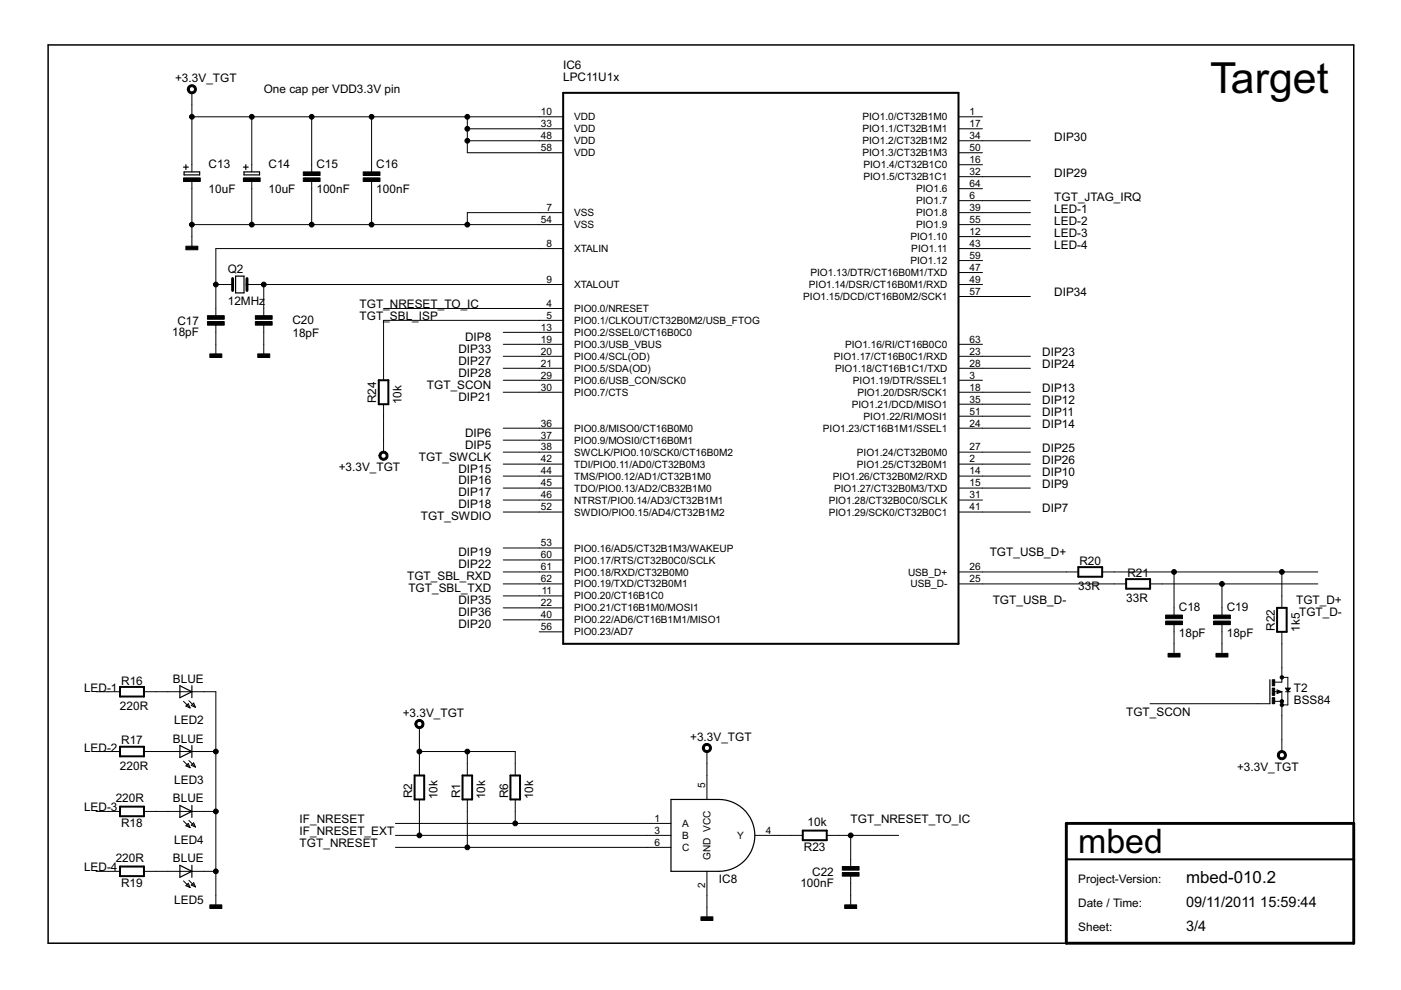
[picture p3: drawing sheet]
<svg xmlns="http://www.w3.org/2000/svg" width="297mm" height="210mm" viewBox="0 0 297 210" stroke-linecap="round" stroke-linejoin="round" font-family="sans-serif">
<path d="M10.2 9.5h276.8zM287 9.5v165.1zM10.2 9.5v190.5zM10.2 200h215.9z" fill="#000" stroke="#000" stroke-width=".32"/>
<path d="M49.3 59.1v1.2zM52.4 59.1v1.2zM49.3 60.3v1.3zM52.4 60.3v1.3zM226.1 174.6h60.9zM287 174.6v7.6zM226.1 182.2v17.8zM226.1 174.6v7.6zM287 182.2v17.8zM226.1 200h60.9z" fill="#000" stroke="#000" stroke-width=".61"/>
<g fill="#000" stroke="#000" stroke-width=".42">
<path d="M119.4 19.7v116.8zM119.4 19.7h83.8zM80.3 80.6v5.1zM80.3 80.6h2zM82.3 80.6v5.1zM80.3 85.7h2zM119.4 136.5h83.8zM203.2 19.7v116.8zM228.6 120.2h5.1zM228.6 120.2v2.1zM233.7 120.2v2.1zM228.6 122.3h5.1z"/>
<path d="M238.8 122.8h5zM238.8 122.8v2zM243.8 122.8v2zM238.8 124.8h5zM270.8 128.9v5.1zM270.8 128.9h2zM272.8 128.9v5.1zM270.8 134h2zM25.4 145.6h5.1zM25.4 145.6v2.1zM25.4 158.3h5.1zM30.5 145.6v2.1z"/>
<path d="M25.4 147.7h5.1zM30.5 158.3v2.1zM25.4 158.3v2.1zM25.4 171v2.1zM25.4 171h5.1zM25.4 160.4h5.1zM25.4 173.1h5.1zM30.5 171v2.1zM87.9 164.4v5.1zM87.9 164.4h2zM89.9 164.4v5.1zM87.9 169.5h2z"/>
<path d="M98.1 164.4v5.1zM98.1 164.4h2zM100.1 164.4v5.1zM98.1 169.5h2zM108.2 164.4v5.1zM108.2 164.4h2.1zM110.3 164.4v5.1zM108.2 169.5h2.1zM170.2 176.1v2zM170.2 176.1h5.1zM170.2 178.1h5.1zM175.3 176.1v2z"/>
<path d="M25.4 183.7v2.1zM25.4 183.7h5.1zM25.4 185.8h5.1zM30.5 183.7v2.1zM226.1 182.2h60.9z"/>
</g>
<g fill="#000" stroke="#000" stroke-width=".21">
<path d="M40.7 34.9v1.5zM40.7 38.5v1.5zM40.7 19.7v2.5zM40.7 22.2v2.6zM40.7 24.8v10.1zM53.4 34.9v1.5zM53.4 38.5v1.5zM40.7 24.8h12.7zM53.4 24.8v10.1zM66.1 34.9v1.5zM66.1 38.5v1.5zM53.4 24.8h12.7z"/>
<path d="M66.1 24.8v10.1zM78.8 34.9v1.5zM78.8 38.5v1.5zM66.1 24.8h12.7zM78.8 24.8v10.1zM78.8 24.8h20.3zM99.1 24.8v2.5zM99.1 27.3v2.5zM99.1 29.8v2.6zM99.1 32.4h15.2zM99.1 27.3h15.2zM114.3 29.8h5.1z"/>
<path d="M114.3 24.8h5.1zM114.3 32.4h5.1zM114.3 27.3h5.1zM99.1 29.8h15.2zM99.1 24.8h15.2zM203.2 37.5h5.1zM203.2 34.9h5.1zM203.2 32.4h5.1zM203.2 29.8h5.1zM203.2 27.3h5.1zM203.2 24.8h5.1zM208.3 37.5h10.2z"/>
<path d="M208.3 29.8h10.2zM40.7 50.2v2.5zM40.7 47.6v2.6zM40.7 40v7.6zM45.8 52.7v7.6zM40.7 47.6h12.7zM53.4 40v7.6zM53.4 47.6h12.7zM66.1 40v7.6zM66.1 47.6h12.7zM78.8 40v7.6zM78.8 47.6h20.3z"/>
<path d="M99.1 45.1v2.5zM99.1 47.6h15.2zM114.3 52.7h5.1zM114.3 45.1h5.1zM114.3 47.6h5.1zM99.1 45.1h15.2zM45.8 52.7h68.5zM203.2 40h5.1zM203.2 57.8h5.1zM203.2 55.2h5.1zM203.2 52.7h5.1zM203.2 50.2h5.1z"/>
<path d="M203.2 47.6h5.1zM203.2 45.1h5.1zM203.2 42.5h5.1zM208.3 45.1h10.2zM208.3 47.6h10.2zM208.3 50.2h10.2zM208.3 52.7h10.2zM208.3 42.5h10.2zM45.8 68.9v1.6zM45.8 65.4v1.5zM45.8 73v2.5zM45.8 70.5v2.5z"/>
<path d="M45.8 60.3v5.1zM48.3 60.3h1zM45.8 60.3h2.5zM52.4 60.3h1zM55.9 68.9v1.6zM55.9 65.4v1.5zM55.9 73v2.5zM55.9 70.5v2.5zM55.9 60.3v5.1zM53.4 60.3h2.5zM81.3 78.1v2.5zM81.3 67.9v10.2z"/>
<path d="M114.3 60.3h5.1zM114.3 65.4h5.1zM114.3 67.9h5.1zM114.3 70.5h5.1zM114.3 73h5.1zM114.3 75.5h5.1zM114.3 78.1h5.1zM106.7 70.5h7.6zM106.7 75.5h7.6zM106.7 78.1h7.6zM81.3 67.9h33zM106.7 73h7.6z"/>
<path d="M55.9 60.3h58.4zM81.3 65.4h33zM203.2 78.1h5.1zM203.2 75.5h5.1zM203.2 73h5.1zM203.2 60.3h5.1zM203.2 62.9h5.1zM208.3 75.5h10.2zM208.3 78.1h10.2zM208.3 62.9h10.2zM81.3 85.7v2.5zM81.3 93.3v2.6z"/>
<path d="M81.3 88.2v5.1zM114.3 80.6h5.1zM114.3 83.2h5.1zM114.3 90.8h5.1zM114.3 93.3h5.1zM114.3 95.9h5.1zM114.3 98.4h5.1zM106.7 93.3h7.6zM106.7 90.8h7.6zM106.7 98.4h7.6zM106.7 83.2h7.6zM106.7 80.6h7.6z"/>
<path d="M106.7 95.9h7.6zM203.2 95.9h5.1zM203.2 90.8h5.1zM203.2 88.2h5.1zM203.2 85.7h5.1zM203.2 83.2h5.1zM203.2 80.6h5.1zM203.2 98.4h5.1zM208.3 83.2h10.2zM208.3 90.8h10.2zM208.3 95.9h10.2zM208.3 88.2h10.2z"/>
<path d="M208.3 85.7h10.2zM208.3 98.4h10.2zM114.3 100.9h5.1zM114.3 103.5h5.1zM114.3 106h5.1zM114.3 108.6h5.1zM114.3 116.2h5.1zM114.3 118.7h5.1zM106.7 100.9h7.6zM106.7 103.5h7.6zM106.7 106h7.6zM106.7 116.2h7.6z"/>
<path d="M106.7 118.7h7.6zM106.7 108.6h7.6zM203.2 108.6h5.1zM203.2 106h5.1zM203.2 103.5h5.1zM203.2 100.9h5.1zM208.3 108.6h10.2zM208.3 103.5h10.2zM208.3 100.9h10.2zM114.3 121.3h5.1zM114.3 123.8h5.1zM114.3 126.3h5.1z"/>
<path d="M114.3 128.9h5.1zM114.3 131.4h5.1zM114.3 134h5.1zM106.7 131.4h7.6zM106.7 121.3h7.6zM106.7 123.8h7.6zM106.7 126.3h7.6zM106.7 128.9h7.6zM203.2 121.3h5.1zM203.2 123.8h5.1zM208.3 121.3h17.8zM226.1 121.3h2.5z"/>
<path d="M233.7 121.3h2.5zM236.2 123.8h2.6zM208.3 123.8h27.9zM236.2 121.3h12.7zM243.8 123.8h2.6zM246.4 123.8h12.7zM248.9 136.5v2.5zM248.9 128.9v1.5zM248.9 132.4v1.6zM248.9 134v2.5zM248.9 121.3h22.9zM248.9 121.3v7.6z"/>
<path d="M259.1 136.5v2.5zM259.1 128.9v1.5zM259.1 132.4v1.6zM259.1 134v2.5zM259.1 123.8h20.3zM259.1 123.8v5.1zM271.8 134v2.5zM271.8 126.3v2.6zM271.8 136.5v5.1zM271.8 121.3h7.6zM271.8 121.3v5zM22.9 146.7h2.5z"/>
<path d="M22.9 159.3h2.5zM20.4 146.7h2.5zM20.4 159.3h2.5zM30.5 146.7h2.6zM30.5 159.3h2.6zM33.1 146.7h2.5zM35.6 146.7h2.5zM35.6 159.3h2.5zM33.1 159.3h2.5zM38.1 146.7h2.6zM38.1 159.3h2.6zM38.9 148.7l1.4 1.4z"/>
<path d="M39.4 149.7l.9 .4zM39.4 149.7l.5-.5zM40 148.6l1.4 1.4zM39.9 149.2l.4 .9zM40.6 149.6l.8 .4zM41.1 149.1l-.5 .5zM41.1 149.1l.3 .9zM40.7 146.7h2.5zM40.7 159.3h2.5zM43.2 146.7h2.6zM45.8 146.7v12.6zM45.8 159.3v12.7z"/>
<path d="M43.2 159.3h2.6zM88.9 154.3v2.5zM88.9 159.3h10.2zM88.9 156.8v2.5zM99.1 159.3v2.6zM99.1 159.3h10.1zM109.2 159.3v2.6zM266.7 149.2h2.5zM243.8 149.2h22.9zM270.3 146.7h1zM270.3 144.6h1.5zM270.3 148.7h1.5z"/>
<path d="M270.8 146.3v.7zM270.8 146.3l1 .4zM271.3 146.7h.1zM271.4 146.7h.4zM271.8 141.6v2.5zM271.8 149.2v2.5zM270.8 147l1-.3zM271.8 146.7v2zM271.8 148.7v.8zM271.8 143.6h1.2zM271.8 144.1v.5zM271.8 156.8v2.5z"/>
<path d="M271.8 151.7v5.1zM272.5 145.9h1.1zM272.5 146.7h1.1zM273 143.6v2.8zM273 146.4v.3zM273 146.7v2.8zM271.8 149.5h1.2zM272.5 145.9l.5 .8zM273.6 145.9l-.6 .8zM22.9 172h2.5zM20.4 172h2.5zM30.5 172h2.6z"/>
<path d="M35.6 172h2.5zM33.1 172h2.5zM38.1 172h2.6zM38.9 161.4l1.4 1.4zM38.9 174.1l1.4 1.4zM39.4 162.4l.9 .4zM39.4 175.1l.9 .4zM39.9 161.9l-.5 .5zM39.9 174.6l-.5 .5zM40 161.2l1.4 1.4zM40 173.9l1.4 1.4zM39.9 161.9l.4 .9z"/>
<path d="M39.9 174.6l.4 .9zM40.6 162.3l.8 .3zM40.6 175l.8 .3zM41.1 161.8l-.5 .5zM41.1 174.5l-.5 .5zM41.1 161.8l.3 .8zM41.1 174.5l.3 .8zM40.7 172h2.5zM45.8 172v12.7zM43.2 172h2.6zM88.9 169.5v2.5zM88.9 161.9v2.5z"/>
<path d="M88.9 159.3v2.6zM83.8 177.1h5.1zM88.9 172v5.1zM99.1 169.5v2.5zM99.1 161.9v2.5zM83.8 179.7h15.3zM99.1 172v7.7zM109.2 169.5v2.5zM109.2 161.9v2.5zM83.8 174.6h25.4zM109.2 172v2.6zM137.2 174.6h5.1z"/>
<path d="M137.2 177.1h5.1zM137.2 179.7h5.1zM88.9 177.1h48.3zM99.1 179.7h38.1zM109.2 174.6h28zM149.9 159.3v2.6zM149.9 164.4v5.1zM149.9 161.9v2.5zM160 177.1h5.1zM165.1 177.1h2.6zM167.7 177.1h2.5zM175.3 177.1h2.5z"/>
<path d="M177.8 177.1h2.6zM180.4 177.1h10.1zM180.4 177.1v5.1zM22.9 184.7h2.5zM20.4 184.7h2.5zM30.5 184.7h2.6zM35.6 184.7h2.5zM33.1 184.7h2.5zM38.1 184.7h2.6zM38.9 186.8l1.4 1.4zM39.4 187.8l.9 .4zM39.9 187.3l-.5 .5z"/>
<path d="M40 186.6l1.4 1.4zM39.9 187.3l.4 .9zM40.6 187.7l.8 .3zM41.1 187.2l-.5 .5zM41.1 187.2l.3 .8zM40.7 184.7h2.5zM45.8 189.8v2.6zM45.8 184.7v5.1zM43.2 184.7h2.6zM149.9 192.4v2.5zM149.9 184.7v5.1zM149.9 189.8v2.6z"/>
<path d="M180.4 189.8v2.6zM180.4 185.8v1.5zM180.4 182.2v1.5zM180.4 187.3v2.5z"/>
<path d="M39.9 18.3a.97 .97 0 0 1 1.6 .1 .97 .97 0 0 1-.5 1.5 .97 .97 0 0 1-1.3-1h.4a.56 .56 0 0 1 .8-.5 .56 .56 0 0 1 .2 .9 .56 .56 0 0 1-.9-.2l-.1-.2h-.4z" fill-rule="evenodd"/>
<path d="M80.6 96a.96 .96 0 0 1 1.5 .1 .96 .96 0 0 1-.5 1.5 .96 .96 0 0 1-1.3-1h.5a.56 .56 0 0 1 .7-.5 .56 .56 0 0 1 .2 .9 .56 .56 0 0 1-.9-.2v-.2h-.5z" fill-rule="evenodd"/>
<path d="M88.2 152.9a.96 .96 0 0 1 1.5 0 .96 .96 0 0 1-.5 1.5 .96 .96 0 0 1-1.2-.9h.4a.56 .56 0 0 1 .8-.5 .56 .56 0 0 1 .1 1 .56 .56 0 0 1-.9-.3v-.2h-.4z" fill-rule="evenodd"/>
<path d="M149.1 158a.97 .97 0 0 1 1.6 .1 .97 .97 0 0 1-.5 1.4 .97 .97 0 0 1-1.3-.9h.4a.56 .56 0 0 1 .8-.5 .56 .56 0 0 1 .1 .9 .56 .56 0 0 1-.8-.2l-.1-.2h-.4z" fill-rule="evenodd"/>
<path d="M271 159.5a.96 .96 0 0 1 1.6 0 .96 .96 0 0 1-.5 1.5 .96 .96 0 0 1-1.3-.9h.4a.56 .56 0 0 1 .8-.5 .56 .56 0 0 1 .1 1 .56 .56 0 0 1-.8-.3l-.1-.2h-.4z" fill-rule="evenodd"/>
<circle cx="40.7" cy="24.8" r=".51"/>
<circle cx="53.4" cy="24.8" r=".51"/>
<circle cx="66.1" cy="24.8" r=".51"/>
<circle cx="78.8" cy="24.8" r=".51"/>
<circle cx="99.1" cy="29.8" r=".51"/>
<circle cx="99.1" cy="24.8" r=".51"/>
<circle cx="99.1" cy="27.3" r=".51"/>
<circle cx="40.7" cy="47.6" r=".51"/>
<circle cx="53.4" cy="47.6" r=".51"/>
<circle cx="66.1" cy="47.6" r=".51"/>
<circle cx="78.8" cy="47.6" r=".51"/>
<circle cx="99.1" cy="47.6" r=".51"/>
<circle cx="45.8" cy="60.3" r=".51"/>
<circle cx="55.9" cy="60.3" r=".51"/>
<circle cx="248.9" cy="121.3" r=".51"/>
<circle cx="259.1" cy="123.8" r=".51"/>
<circle cx="271.8" cy="121.3" r=".51"/>
<circle cx="45.8" cy="159.3" r=".51"/>
<circle cx="88.9" cy="159.3" r=".51"/>
<circle cx="99.1" cy="159.3" r=".51"/>
<circle cx="271.8" cy="143.6" r=".36"/>
<circle cx="271.8" cy="148.7" r=".36"/>
<circle cx="271.8" cy="149.5" r=".36"/>
<circle cx="45.8" cy="172" r=".51"/>
<circle cx="88.9" cy="177.1" r=".51"/>
<circle cx="99.1" cy="179.7" r=".51"/>
<circle cx="109.2" cy="174.6" r=".51"/>
<circle cx="180.4" cy="177.1" r=".51"/>
<circle cx="45.8" cy="184.7" r=".51"/>
</g>
<g fill="#000" stroke="#000" stroke-width=".21">
<path d="M38.9 37.7h3.6v.8h-3.6zM51.6 37.7h3.6v.8h-3.6zM64.3 36.4h3.6v.8h-3.6zM64.3 37.7h3.6v.8h-3.6zM77 36.4h3.6v.8h-3.6zM77 37.7h3.6v.8h-3.6zM39.4 52.2h2.6v.8h-2.6zM44 68.2h3.5v.7h-3.5zM44 66.9h3.5v.8h-3.5zM44.5 75h2.5v.8h-2.5zM54.1 68.2h3.6v.7h-3.6zM54.1 66.9h3.6v.8h-3.6z"/>
<path d="M54.7 75h2.5v.8h-2.5zM247.1 130.4h3.6v.8h-3.6zM247.1 131.7h3.6v.7h-3.6zM247.6 138.5h2.6v.8h-2.6zM257.3 130.4h3.6v.8h-3.6zM257.3 131.7h3.6v.7h-3.6zM257.8 138.5h2.5v.8h-2.5zM269.7 144.1h.6v1.3h-.6zM269.7 147.9h.6v1.3h-.6zM269.7 145.9h.6v1.5h-.6zM44.5 191.9h2.5v.7h-2.5zM148.6 194.4h2.6v.8h-2.6z"/>
<path d="M178.6 185h3.5v.8h-3.5zM178.6 183.7h3.5v.8h-3.5zM179.1 191.9h2.5v.7h-2.5z"/>
</g>
<g fill="#000" stroke="#000" stroke-width=".25">
<path d="M38.9 35.4h1zM39 36.4h3.3zM39 36.4v.7zM39 37.1h3.3zM39.4 34.9v1zM42.3 36.4v.7zM51.6 35.4h1zM51.7 36.4h3.3zM51.7 36.4v.7zM51.7 37.1h3.3zM52.1 34.9v1zM55 36.4v.7z"/>
<path d="M50 58.5v3.6zM50 58.5h1.7zM50 62.1h1.7zM51.7 58.5v3.6zM38.1 145.4l2.6 1.3zM38.1 145.4v1.3zM38.1 146.7v1.2zM38.1 158.1l2.6 1.2zM38.1 158.1v1.2zM38.1 159.3v1.3zM38.1 147.9l2.6-1.2zM40.7 145.4v1.3z"/>
<path d="M40.7 146.7v1.2zM38.1 160.6l2.6-1.3zM40.7 158.1v1.2zM40.7 159.3v1.3zM269.2 144.1v5.1zM270.9 146.5v.3zM270.9 146.8l.4-.1zM270.9 146.5l.5 .2zM272.8 146h.5zM272.8 146l.2 .4zM273.3 146l-.3 .4zM38.1 170.8l2.6 1.2z"/>
<path d="M38.1 170.8v1.2zM38.1 172v1.3zM38.1 173.3l2.6-1.3zM40.7 170.8v1.2zM40.7 172v1.3zM142.3 169.5v15.2zM142.3 169.5h10.1zM38.1 183.5l2.6 1.2zM38.1 183.5v1.2zM38.1 184.7v1.3zM38.1 186l2.6-1.3zM40.7 183.5v1.2z"/>
<path d="M40.7 184.7v1.3zM142.3 184.7h10.1z"/>
</g>
<path d="M152.4 169.5a7.6 7.6 0 0 1 7.6 7.6 7.6 7.6 0 0 1-7.6 7.6" fill="none" stroke="#000" stroke-width=".25"/>
<text font-size="10.2" x="256.5" y="19.7">Target</text>
<text font-size="8" x="228.6" y="180.9">mbed</text>
<text font-size="4" x="251.5" y="187.3">mbed-010.2</text>
<g font-size="3.4">
<text x="251.5" y="192.4">09/11/2011</text>
<text x="251.5" y="197.4">3/4</text>
<text x="267.2" y="192.4">15:59:44</text>
</g>
<g font-size="2.8">
<text x="37.1" y="17.4">+3.3V_TGT</text>
<text x="119.4" y="14.6">IC6</text>
<text x="119.4" y="17.1">LPC11U1x</text>
<text x="55.9" y="19.7">One cap per VDD3.3V pin</text>
<text x="223.5" y="29.8">DIP30</text>
<text x="44.2" y="35.7">C13</text>
<text x="56.9" y="35.7">C14</text>
<text x="67.1" y="35.7">C15</text>
<text x="79.8" y="35.7">C16</text>
<text x="44.2" y="41">10uF</text>
<text x="56.9" y="41">10uF</text>
<text x="67.1" y="41">100nF</text>
<text x="79.8" y="41">100nF</text>
<text x="223.5" y="37.5">DIP29</text>
<text x="223.5" y="45.1">LED-1</text>
<text x="223.5" y="47.6">LED-2</text>
<text x="223.5" y="42.5">TGT_JTAG_IRQ</text>
<text x="223.5" y="50.2">LED-3</text>
<text x="223.5" y="52.7">LED-4</text>
<text x="48.3" y="57.8">Q2</text>
<text x="48.3" y="64.6">12MHz</text>
<text x="76.2" y="65.4">TGT_NRESET_TO_IC</text>
<text x="223.5" y="62.9">DIP34</text>
<text x="36.5" y="71.2">18pF</text>
<text x="37.6" y="69">C17</text>
<text x="62" y="71.5">18pF</text>
<text x="62" y="68.7">C20</text>
<text x="76.2" y="67.9">TGT_SBL_ISP</text>
<text x="97.2" y="77.3">DIP27</text>
<text x="97.2" y="74.8">DIP33</text>
<text x="98.6" y="72.3">DIP8</text>
<text x="221" y="75.6">DIP23</text>
<text x="90.5" y="82.4">TGT_SCON</text>
<text x="97.2" y="79.9">DIP28</text>
<text x="221" y="83.2">DIP13</text>
<text x="221" y="78.1">DIP24</text>
<text x="79.8" y="85.5" transform="rotate(-90 79.8 85.5)">R24</text>
<text x="85.1" y="85.7" transform="rotate(-90 85.1 85.7)">10k</text>
<text x="97.2" y="84.9">DIP21</text>
<text x="221" y="88.2">DIP11</text>
<text x="221" y="85.7">DIP12</text>
<text x="98.6" y="95.1">DIP5</text>
<text x="98.6" y="92.6">DIP6</text>
<text x="221" y="90.8">DIP14</text>
<text x="221" y="95.9">DIP25</text>
<text x="71.8" y="99.9">+3.3V_TGT</text>
<text x="88.8" y="97.6">TGT_SWCLK</text>
<text x="97.2" y="100.2">DIP15</text>
<text x="221" y="100.9">DIP10</text>
<text x="221" y="98.4">DIP26</text>
<text x="97.2" y="102.7">DIP16</text>
<text x="97.2" y="105.3">DIP17</text>
<text x="97.2" y="107.8">DIP18</text>
<text x="221" y="103.5">DIP9</text>
<text x="89.2" y="110.3">TGT_SWDIO</text>
<text x="221" y="108.6">DIP7</text>
<text x="97.2" y="118">DIP19</text>
<text x="209.8" y="118">TGT_USB_D+</text>
<text x="228.9" y="119.7">R20</text>
<text x="86.3" y="123">TGT_SBL_RXD</text>
<text x="86.6" y="125.6">TGT_SBL_TXD</text>
<text x="97.2" y="120.5">DIP22</text>
<text x="228.6" y="125.1">33R</text>
<text x="239" y="122.3">R21</text>
<text x="97.2" y="128.1">DIP35</text>
<text x="97.2" y="130.7">DIP36</text>
<text x="210.5" y="128.1">TGT_USB_D-</text>
<text x="238.8" y="127.6">33R</text>
<text x="249.9" y="129.6">C18</text>
<text x="260.1" y="129.6">C19</text>
<text x="274.8" y="128.1">TGT_D+</text>
<text x="275.4" y="130.7">TGT_D-</text>
<text x="97.2" y="133.2">DIP20</text>
<text x="249.9" y="135">18pF</text>
<text x="260.1" y="135">18pF</text>
<text x="270.3" y="133.7" transform="rotate(-90 270.3 133.7)">R22</text>
<text x="275.6" y="134" transform="rotate(-90 275.6 134)">1k5</text>
<text x="17.8" y="146.7">LED-1</text>
<text x="25.7" y="145.1">R16</text>
<text x="36.7" y="144.8">BLUE</text>
<text x="274.3" y="149.2">BSS84</text>
<text x="274.3" y="146.7">T2</text>
<text x="25.4" y="150.5">220R</text>
<text x="37" y="153.5">LED2</text>
<text x="85.4" y="152">+3.3V_TGT</text>
<text x="238.8" y="151.7">TGT_SCON</text>
<text x="17.8" y="159.4">LED-2</text>
<text x="25.7" y="157.8">R17</text>
<text x="36.7" y="157.4">BLUE</text>
<text x="146.3" y="157.1">+3.3V_TGT</text>
<text x="25.4" y="163.2">220R</text>
<text x="37" y="166.2">LED3</text>
<text x="262.3" y="163.4">+3.3V_TGT</text>
<text x="17.8" y="172">LED-3</text>
<text x="24.5" y="170">220R</text>
<text x="36.7" y="170.1">BLUE</text>
<text x="87.4" y="169.3" transform="rotate(-90 87.4 169.3)">R2</text>
<text x="92.7" y="169.5" transform="rotate(-90 92.7 169.5)">10k</text>
<text x="97.6" y="169.3" transform="rotate(-90 97.6 169.3)">R1</text>
<text x="102.9" y="169.5" transform="rotate(-90 102.9 169.5)">10k</text>
<text x="107.7" y="169.3" transform="rotate(-90 107.7 169.3)">R6</text>
<text x="113.1" y="169.5" transform="rotate(-90 113.1 169.5)">10k</text>
<text x="25.7" y="175.4">R18</text>
<text x="37" y="178.9">LED4</text>
<text x="63.5" y="177.1">IF_NRESET_EXT</text>
<text x="63.5" y="179.7">TGT_NRESET</text>
<text x="63.5" y="174.6">IF_NRESET</text>
<text x="171.2" y="175.1">10k</text>
<text x="180.4" y="174.6">TGT_NRESET_TO_IC</text>
<text x="17.8" y="184.7">LED-4</text>
<text x="24.5" y="182.7">220R</text>
<text x="36.7" y="182.8">BLUE</text>
<text x="170.4" y="180.4">R23</text>
<text x="172.2" y="185.8">C22</text>
<text x="25.7" y="188">R19</text>
<text x="37" y="191.6">LED5</text>
<text x="152.4" y="187.3">IC8</text>
<text x="169.7" y="188">100nF</text>
<text x="228.6" y="187.3">Project-Version:</text>
<text x="228.6" y="192.4">Date / Time:</text>
<text x="228.6" y="197.4">Sheet:</text>
</g>
<g font-size="2.4">
<text x="114.7" y="29.5">48</text>
<text x="114.7" y="24.4">10</text>
<text x="114.7" y="26.9">33</text>
<text x="121.7" y="25.5">VDD</text>
<text x="121.7" y="28.1">VDD</text>
<text x="182.9" y="28.1">PIO1.1/CT32B1M1</text>
<text x="182.9" y="25.5">PIO1.0/CT32B1M0</text>
<text x="205.6" y="29.5">34</text>
<text x="205.6" y="26.9">17</text>
<text x="205.6" y="24.4">1</text>
<text x="114.7" y="32">58</text>
<text x="121.7" y="30.6">VDD</text>
<text x="121.7" y="33.1">VDD</text>
<text x="182.9" y="33.1">PIO1.3/CT32B1M3</text>
<text x="182.9" y="30.6">PIO1.2/CT32B1M2</text>
<text x="183.1" y="35.7">PIO1.4/CT32B1C0</text>
<text x="205.6" y="34.6">16</text>
<text x="205.6" y="32">50</text>
<text x="183.1" y="38.2">PIO1.5/CT32B1C1</text>
<text x="194.2" y="40.8">PIO1.6</text>
<text x="205.6" y="39.6">64</text>
<text x="205.6" y="37.1">32</text>
<text x="114.7" y="47.3">54</text>
<text x="115.9" y="44.7">7</text>
<text x="121.7" y="45.8">VSS</text>
<text x="194.2" y="45.8">PIO1.8</text>
<text x="194.2" y="43.3">PIO1.7</text>
<text x="205.6" y="47.3">55</text>
<text x="205.6" y="44.7">39</text>
<text x="205.6" y="42.2">6</text>
<text x="115.9" y="52.3">8</text>
<text x="121.7" y="53.5">XTALIN</text>
<text x="121.7" y="48.4">VSS</text>
<text x="193" y="50.9">PIO1.10</text>
<text x="193.2" y="53.5">PIO1.11</text>
<text x="194.2" y="48.4">PIO1.9</text>
<text x="205.6" y="52.3">43</text>
<text x="205.6" y="49.8">12</text>
<text x="115.9" y="60">9</text>
<text x="171.8" y="58.5">PIO1.13/DTR/CT16B0M1/TXD</text>
<text x="193" y="56">PIO1.12</text>
<text x="205.6" y="60">49</text>
<text x="205.6" y="57.4">47</text>
<text x="205.6" y="54.9">59</text>
<text x="115.9" y="65">4</text>
<text x="121.7" y="61.1">XTALOUT</text>
<text x="170.3" y="63.6">PIO1.15/DCD/CT16B0M2/SCK1</text>
<text x="171.5" y="61.1">PIO1.14/DSR/CT16B0M1/RXD</text>
<text x="205.6" y="62.5">57</text>
<text x="114.7" y="70.1">13</text>
<text x="115.9" y="67.6">5</text>
<text x="121.7" y="66.2">PIO0.0/NRESET</text>
<text x="121.7" y="68.7">PIO0.1/CLKOUT/CT32B0M2/USB_FTOG</text>
<text x="121.7" y="71.2">PIO0.2/SSEL0/CT16B0C0</text>
<text x="114.7" y="72.7">19</text>
<text x="114.7" y="75.2">20</text>
<text x="114.7" y="77.7">21</text>
<text x="121.7" y="73.8">PIO0.3/USB_VBUS</text>
<text x="121.7" y="76.3">PIO0.4/SCL(OD)</text>
<text x="176.8" y="76.3">PIO1.17/CT16B0C1/RXD</text>
<text x="179.2" y="73.8">PIO1.16/RI/CT16B0C0</text>
<text x="205.6" y="77.7">28</text>
<text x="205.6" y="75.2">23</text>
<text x="205.6" y="72.7">63</text>
<text x="114.7" y="80.3">29</text>
<text x="114.7" y="82.8">30</text>
<text x="121.7" y="78.9">PIO0.5/SDA(OD)</text>
<text x="121.7" y="81.4">PIO0.6/USB_CON/SCK0</text>
<text x="121.7" y="83.9">PIO0.7/CTS</text>
<text x="177" y="78.9">PIO1.18/CT16B1C1/TXD</text>
<text x="180.8" y="81.4">PIO1.19/DTR/SSEL1</text>
<text x="181.8" y="83.9">PIO1.20/DSR/SCK1</text>
<text x="205.6" y="82.8">18</text>
<text x="205.6" y="80.3">3</text>
<text x="180.6" y="86.5">PIO1.21/DCD/MISO1</text>
<text x="183.1" y="89">PIO1.22/RI/MOSI1</text>
<text x="205.6" y="87.9">51</text>
<text x="205.6" y="85.4">35</text>
<text x="114.7" y="90.4">36</text>
<text x="114.7" y="93">37</text>
<text x="114.7" y="95.5">38</text>
<text x="121.7" y="91.6">PIO0.8/MISO0/CT16B0M0</text>
<text x="121.7" y="94.1">PIO0.9/MOSI0/CT16B0M1</text>
<text x="174.5" y="91.6">PIO1.23/CT16B1M1/SSEL1</text>
<text x="205.6" y="95.5">27</text>
<text x="205.6" y="90.4">24</text>
<text x="114.7" y="98.1">42</text>
<text x="114.7" y="100.6">44</text>
<text x="121.7" y="96.6">SWCLK/PIO0.10/SCK0/CT16B0M2</text>
<text x="121.7" y="99.2">TDI/PIO0.11/AD0/CT32B0M3</text>
<text x="121.7" y="101.7">TMS/PIO0.12/AD1/CT32B1M0</text>
<text x="176.6" y="101.7">PIO1.26/CT32B0M2/RXD</text>
<text x="181.7" y="96.6">PIO1.24/CT32B0M0</text>
<text x="181.7" y="99.2">PIO1.25/CT32B0M1</text>
<text x="205.6" y="100.6">14</text>
<text x="205.6" y="98.1">2</text>
<text x="114.7" y="103.1">45</text>
<text x="114.7" y="105.7">46</text>
<text x="121.7" y="104.2">TDO/PIO0.13/AD2/CB32B1M0</text>
<text x="121.7" y="106.8">NTRST/PIO0.14/AD3/CT32B1M1</text>
<text x="175.7" y="106.8">PIO1.28/CT32B0C0/SCLK</text>
<text x="176.8" y="104.2">PIO1.27/CT32B0M3/TXD</text>
<text x="205.6" y="105.7">31</text>
<text x="205.6" y="103.1">15</text>
<text x="114.7" y="108.2">52</text>
<text x="121.7" y="109.3">SWDIO/PIO0.15/AD4/CT32B1M2</text>
<text x="175.7" y="109.3">PIO1.29/SCK0/CT32B0C1</text>
<text x="205.6" y="108.2">41</text>
<text x="114.7" y="115.8">53</text>
<text x="114.7" y="118.4">60</text>
<text x="121.7" y="116.9">PIO0.16/AD5/CT32B1M3/WAKEUP</text>
<text x="121.7" y="119.5">PIO0.17/RTS/CT32B0C0/SCLK</text>
<text x="114.7" y="120.9">61</text>
<text x="114.7" y="123.4">62</text>
<text x="114.9" y="126">11</text>
<text x="121.7" y="122">PIO0.18/RXD/CT32B0M0</text>
<text x="121.7" y="124.6">PIO0.19/TXD/CT32B0M1</text>
<text x="192.5" y="122">USB_D+</text>
<text x="193" y="124.6">USB_D-</text>
<text x="205.6" y="120.9">26</text>
<text x="205.6" y="123.4">25</text>
<text x="114.7" y="128.5">22</text>
<text x="114.7" y="131.1">40</text>
<text x="121.7" y="127.1">PIO0.20/CT16B1C0</text>
<text x="121.7" y="129.6">PIO0.21/CT16B1M0/MOSI1</text>
<text x="114.7" y="133.6">56</text>
<text x="121.7" y="132.2">PIO0.22/AD6/CT16B1M1/MISO1</text>
<text x="121.7" y="134.7">PIO0.23/AD7</text>
<text x="149.5" y="167.2" transform="rotate(-90 149.5 167.2)">5</text>
<text x="138.7" y="174.2">1</text>
<text x="138.7" y="176.8">3</text>
<text x="138.7" y="179.3">6</text>
<text x="144.6" y="175.4">A</text>
<text x="144.6" y="177.9">B</text>
<text x="156.3" y="177.9">Y</text>
<text x="162.4" y="176.8">4</text>
<text x="144.6" y="180.4">C</text>
<text x="150.6" y="182.4" transform="rotate(-90 150.6 182.4)">GND VCC</text>
<text x="149.5" y="188.3" transform="rotate(-90 149.5 188.3)">2</text>
</g>
</svg>
